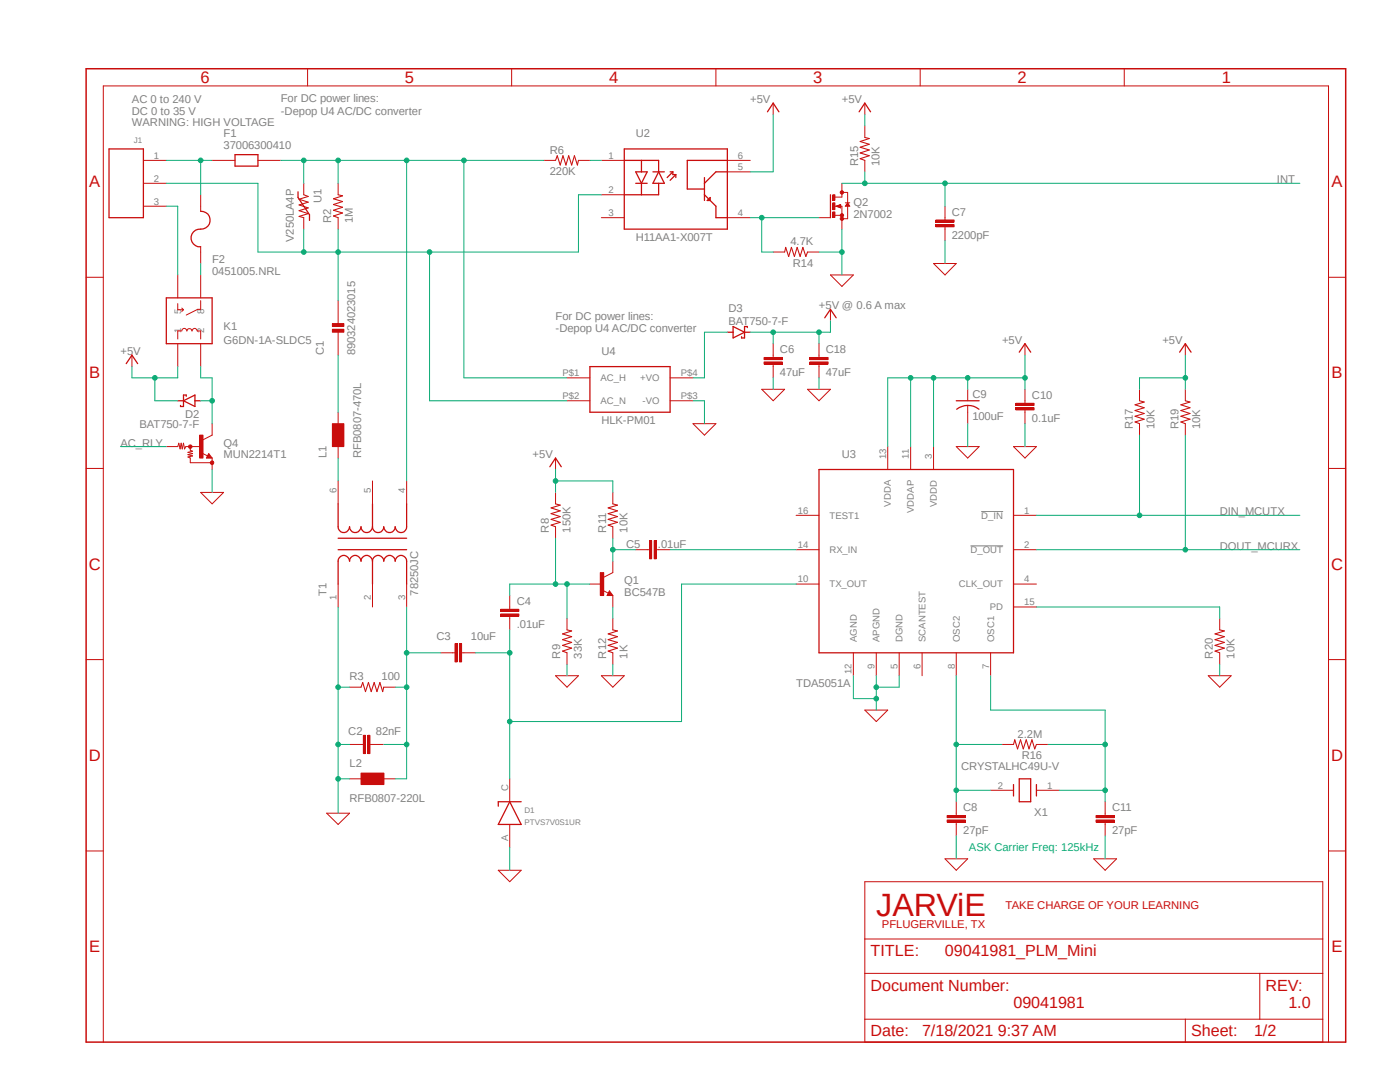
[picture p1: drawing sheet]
<svg xmlns="http://www.w3.org/2000/svg" width="279mm" height="216mm" viewBox="0 0 279 216" stroke-linecap="round" stroke-linejoin="round" font-family="sans-serif">
<path d="M16.9 13.4l252.2 195M269.1 13.4l-252.2 195" fill="none" stroke="#fff" stroke-width=".2"/>
<path d="M193.7 108.9h6.5M195.8 102.1h4.4" fill="none" stroke="#808080" stroke-width=".2"/>
<path d="M17.2 13.7h251.4v194.2h-251.4z" fill="none" stroke="#c90d0c" stroke-width=".3"/>
<g fill="none" stroke="#c90d0c" stroke-width=".2">
<path d="M61.4 13.7v3.4M102.1 13.7v3.4M142.9 13.7v3.4M183.6 13.7v3.4M224.4 13.7v3.4M17.2 55.3h3.4M265.1 55.3h3.5M204.6 68.6v2.3M204.6 77.7v2.7M236.6 68.6v2.3M17.2 93.5h3.4M67.5 96v4.5"/>
<path d="M74.3 96v4.5M81.2 96v4.5M177.2 89.1v4.6M181.7 89.1v4.6M186.3 89.1v4.6M202.7 81.4h3.7v.4h-3.7zM202.7 80.5h3.7v.4h-3.7zM204.6 81.8v2.7M265.1 93.5h3.5M67.5 116.5v4.6M74.3 116.5v4.6M81.2 116.5v4.6"/>
<path d="M101.7 118.8v2.8M158.9 102.8h4.5M158.9 109.7h4.5M158.9 116.5h4.5M202.3 102.8h4.5M202.3 109.7h4.5M202.3 116.5h4.5M17.2 131.6h3.4M88 130.3h2.8M90.8 128.4h.4v3.7h-.4zM91.7 128.4h.4v3.7h-.4zM92.2 130.3h2.7"/>
<path d="M99.9 122.5h3.6v.4h-3.6zM99.9 121.6h3.6v.4h-3.6zM101.7 122.9v2.8M170.3 130.3v4.5M174.9 130.3v4.5M179.5 130.3v4.5M184 130.3v4.5M190.8 130.3v4.5M197.7 130.3v4.5M202.3 121.1h4.5M265.1 131.6h3.5M69.8 155.4h9.1"/>
<path d="M101.7 155.4v4.6M172.6 141.7h4.6l-2.3 2.3zM190.8 160v2.7M197.7 157.7h4.6M206.8 157.7h4.6M220.6 160v2.7M17.2 169.8h3.4M101.7 164.5v4.6M172.6 175.9h91.4v32h-91.4zM189 163.6h3.7v.4h-3.7zM189 162.7h3.7v.5h-3.7zM190.8 164.1v2.7"/>
<path d="M218.7 163.6h3.7v.4h-3.7zM218.7 162.7h3.7v.5h-3.7zM220.6 164.1v2.7M265.1 169.8h3.5M172.6 194.2h91.4M172.6 187.4h91.4M251.4 194.2v9.2M20.6 207.9v-190.8h244.5v190.8M172.6 203.4h91.4M236.6 203.4v4.5"/>
</g>
<g fill="none" stroke="#c90d0c" stroke-width=".25">
<path d="M203.4 70.3l1.2-1.7 1.1 1.7M235.4 70.3l1.2-1.7 1.1 1.7M163.4 93.7h38.9v36.6h-38.9zM67.5 100.5v4.6a1.14 1.14 0 0 0 1.1 1.2 1.14 1.14 0 0 0 1.2-1.2 1.14 1.14 0 0 0 1.1 1.2 1.14 1.14 0 0 0 1.2-1.2 1.14 1.14 0 0 0 1.1 1.2 1.14 1.14 0 0 0 1.1-1.2M67.5 109.7h13.7M67.5 107.4h13.7M74.3 112a1.14 1.14 0 0 0-1.1-1.2 1.14 1.14 0 0 0-1.1 1.2 1.14 1.14 0 0 0-1.2-1.2 1.14 1.14 0 0 0-1.1 1.2 1.14 1.14 0 0 0-1.2-1.2 1.14 1.14 0 0 0-1.1 1.2v4.5M74.3 112a1.12 1.12 0 0 1 1.2-1.2 1.12 1.12 0 0 1 1.1 1.2 1.14 1.14 0 0 1 1.1-1.2 1.14 1.14 0 0 1 1.2 1.2 1.14 1.14 0 0 1 1.1-1.2 1.14 1.14 0 0 1 1.2 1.2v4.5M74.3 100.5v4.6M74.3 112v4.5M81.2 100.5v4.6a1.14 1.14 0 0 1-1.2 1.2 1.14 1.14 0 0 1-1.1-1.2 1.14 1.14 0 0 1-1.2 1.2 1.14 1.14 0 0 1-1.1-1.2 1.12 1.12 0 0 1-1.1 1.2 1.12 1.12 0 0 1-1.2-1.2M101.7 160l2.3 4.5h-4.6z"/>
<path d="M104 160h-4.6v.9M202.3 156.5v2.3M203.4 155.4h2.3v4.6h-2.3zM206.8 156.5v2.3"/>
</g>
<path d="M202.7 81.6h3.7M202.7 80.7h3.7M91 128.4v3.7M91.9 128.4v3.7M99.9 122.7h3.6M99.9 121.8h3.6M189 163.8h3.7M189 162.9h3.7M218.7 163.8h3.7M218.7 162.9h3.7" fill="none" stroke="#c90d0c" stroke-width=".42"/>
<path d="M72.1 154.3h4.5v2.2h-4.5z" fill-rule="evenodd" fill="#c90d0c"/>
<path d="M67.5 82.3v9.1M72.1 154.3h4.5v2.2h-4.5z" fill="none" stroke="#c90d0c" stroke-width=".2"/>
<path d="M66.3 84.5h2.3v4.6h-2.3z" fill-rule="evenodd" fill="#c90d0c"/>
<g fill="none" stroke="#c90d0c" stroke-width=".2">
<path d="M120 32h4.6M120 38.9h4.6M145.2 32h4.5M145.2 34.3h4.5M154.3 20.6v2.3M172.6 20.6v2.3M67.5 60v4.6M120 43.4h4.6M145.2 43.4h4.5M186.8 44.8h3.6v.5h-3.6zM186.8 43.9h3.6v.4h-3.6zM188.6 41.1v2.8"/>
<path d="M188.6 45.3v2.7M67.5 66.3v4.6M66.3 84.5h2.3v4.6h-2.3z"/>
</g>
<path d="M186.8 45h3.6M186.8 44.1h3.6" fill="none" stroke="#c90d0c" stroke-width=".42"/>
<g fill="none" stroke="#c90d0c" stroke-width=".25">
<path d="M124.6 32h6.8v2.3M124.6 29.7h20.6v16h-20.6zM126.9 36.6h2.3M126.9 34.3h2.3l-1.2 2.3zM128 32v2.3M128 36.6v2.3M130.3 34.3h2.3M131.4 36.6v2.3h-6.8M131.4 34.3l1.2 2.3h-2.3zM133.7 34.3h.6M134.3 34.3l-1.2 1.1M134.3 34.3v.5h.6"/>
<path d="M134.9 34.8l-1.2 1.2M134.9 34.8v.6M140.6 35.4v4.6M140.6 38.9l2.3 2.2v2.3h2.3M141.7 39.4v.6h-.6zM145.2 32h-8v5.7h3.4M145.2 34.3h-2.3l-2.3 2.3M153.2 22.3l1.1-1.7 1.1 1.7M171.4 22.3l1.2-1.7 1.1 1.7"/>
</g>
<path d="M66.3 65.7h2.3v.6h-2.3z" fill-rule="evenodd" fill="#c90d0c"/>
<path d="M66.3 65.7h2.3v.6h-2.3z" fill="none" stroke="#c90d0c" stroke-width=".2"/>
<path d="M66.3 64.6h2.3v.6h-2.3z" fill-rule="evenodd" fill="#c90d0c"/>
<g fill="none" stroke="#c90d0c" stroke-width=".2">
<path d="M28.6 32h4.6M28.6 36.6h4.6M60.6 36.6v2.3M67.5 36.6v2.3M108.6 32h2.3M115.4 32h2.3M168 38.4h1.2v5.2h-1.2v-2.5h-1.4M168 38.9v.4h-1.4M172.6 25.1v2.3M172.6 32v2.3M28.6 41.1h4.6M60.6 43.4v2.3"/>
<path d="M67.5 43.4v2.3M154.3 50.3h2.3M161.2 50.3h2.2M165.7 54.9h4.6l-2.3 2.2zM166.6 43h1.4M166.9 41.1l.9-.3v.7zM168.7 40.5h.9M169.2 40.5l.4 .6h-.9zM186.3 52.6h4.5l-2.2 2.3zM66.3 64.6h2.3v.6h-2.3zM193.1 77.7v2.3M227.4 77.7v2.3"/>
<path d="M236.6 77.7v2.3M138.3 84.5h4.6l-2.3 2.3zM190.8 89.1h4.6l-2.3 2.3zM193.1 80.9v3.6M202.3 89.1h4.5l-2.2 2.3zM227.4 84.5v2.3M236.6 84.5v2.3M69.8 137.1h2.3M76.6 137.1h2.3M241.1 134.8h4.6l-2.3 2.3zM243.4 123.4v2.3M243.4 130.3v2.2"/>
<path d="M69.8 148.5h2.7M72.5 146.7h.4v3.7h-.4zM73.4 146.7h.4v3.7h-.4zM73.9 148.5h2.7M200 148.5h2.3M206.8 148.5h2.3M65.2 162.3h4.6l-2.3 2.2zM99.4 173.7h4.6l-2.3 2.2zM188.6 171.4h4.5l-2.3 2.3zM218.3 171.4h4.5l-2.2 2.3z"/>
</g>
<path d="M21.8 29.7h6.8v13.7h-6.8zM59.5 38.3v1.1l2.3 3.4v1.2M165.7 38.9v4.5M167.1 41.1l.6 .3v-.5l-.5 .2M169.2 40.7l.2 .3h-.5zM190.8 80h4.6M190.9 81.7a3.6 3.6 0 0 1 4.5 0" fill="none" stroke="#c90d0c" stroke-width=".25"/>
<path d="M60.6 38.9l.9 .3-1.8 .6 1.8 .5-1.8 .6 1.8 .6-1.8 .5 1.8 .6-1.8 .6 .9 .2M67.5 38.9l.9 .2-1.9 .6 1.9 .5-1.9 .6 1.9 .6-1.9 .6 1.9 .5-1.9 .6 1 .3M110.9 32l.3-.9 .6 1.8 .6-1.8 .5 1.8 .6-1.8 .6 1.8 .5-1.8 .6 1.8 .2-.9M172.6 27.4l.9 .2-1.8 .6 1.8 .6-1.8 .6 1.8 .5-1.8 .6 1.8 .6-1.8 .6 .9 .3M156.6 50.3l.2-.9 .6 1.8 .5-1.8 .6 1.8 .6-1.8 .6 1.8 .5-1.8 .6 1.8 .4-.9M227.4 80l.9 .2-1.8 .6 1.8 .6-1.8 .5 1.8 .6-1.8 .6 1.8 .6-1.8 .5 .9 .3M236.6 80l.9 .2-1.8 .6 1.8 .6-1.8 .5 1.8 .6-1.8 .6 1.8 .6-1.8 .5 .9 .3M72.1 137.1l.3-.9 .5 1.8 .6-1.8 .6 1.8 .6-1.8 .5 1.8 .6-1.8 .6 1.8 .2-.9M243.4 125.7l.9 .2-1.8 .6 1.8 .5-1.8 .6 1.8 .6-1.8 .6 1.8 .5-1.8 .6 .9 .4M202.3 148.5l.2-.9 .6 1.8 .6-1.8 .5 1.8 .6-1.8 .6 1.8 .6-1.8 .5 1.8 .3-.9" fill="none" stroke="#c90d0c" stroke-width=".21"/>
<path d="M72.7 146.7v3.7M73.6 146.7v3.7" fill="none" stroke="#c90d0c" stroke-width=".42"/>
<circle cx="168" cy="43.6" r=".33" fill="#c90d0c"/>
<circle cx="168" cy="43.6" r=".33" fill="none" stroke="#c90d0c" stroke-width=".2"/>
<circle cx="168" cy="43" r=".33" fill="#c90d0c"/>
<circle cx="168" cy="43" r=".33" fill="none" stroke="#c90d0c" stroke-width=".2"/>
<circle cx="168" cy="38.4" r=".33" fill="#c90d0c"/>
<circle cx="168" cy="38.4" r=".33" fill="none" stroke="#c90d0c" stroke-width=".2"/>
<path d="M166.2 38.9h.4v1.1h-.4z" fill-rule="evenodd" fill="#c90d0c"/>
<path d="M166.2 38.9h.4v1.1h-.4z" fill="none" stroke="#c90d0c" stroke-width=".2"/>
<path d="M166.2 42.3h.4v1.1h-.4z" fill-rule="evenodd" fill="#c90d0c"/>
<path d="M166.2 42.3h.4v1.1h-.4z" fill="none" stroke="#c90d0c" stroke-width=".2"/>
<path d="M166.2 40.5h.4v1.3h-.4z" fill-rule="evenodd" fill="#c90d0c"/>
<path d="M42.3 32h4.6M51.5 32h4.5M168 36.6v2.3M163.4 43.4h2.3M166.2 40.5h.4v1.3h-.4zM168 43.4v2.3M120.3 117.8l1.1 .6M121.6 117.9l.7 .9h-1.1zM122.3 114.3l-1.8 .9" fill="none" stroke="#c90d0c" stroke-width=".2"/>
<path d="M46.9 30.9h4.6v2.2h-4.6zM121.6 118.4l.2 .2h-.4l.2-.4 .5 .5h-.7" fill="none" stroke="#c90d0c" stroke-width=".25"/>
<path d="M119.8 114.3h.7v4.5h-.7z" fill-rule="evenodd" fill="#c90d0c"/>
<g fill="none" stroke="#c90d0c" stroke-width=".2">
<path d="M35.5 54.9v4.5M40 54.9v4.5M40 60v1.7h-.5l-2.3 1.2M26.3 70.9v2.3M35.5 60.6v1.2h1.1M35.5 68.6v4.6M36.2 66h-.7v1.6M36.3 66a.51 .51 0 0 1 .5-.5 .51 .51 0 0 1 .5 .5 .51 .51 0 0 1 .5-.4 .51 .51 0 0 1 .5 .4 .53 .53 0 0 1 .5-.5 .53 .53 0 0 1 .6 .5h.6v1.6M36.3 61.5l.3 .3M36.6 61.8l-.3 .3M40 68.6v4.6M113.2 75.4h4.5"/>
<path d="M113.2 80h4.5M133.7 75.4h4.6M133.7 80h4.6M152 77.7h4.6l-2.3 2.3zM152.5 72.2h3.6v.4h-3.6zM152.5 71.3h3.6v.5h-3.6zM154.3 68.6v2.7M154.3 72.7v2.7M161.2 77.7h4.5l-2.3 2.3zM161.6 72.2h3.7v.4h-3.7zM161.6 71.3h3.7v.5h-3.7zM163.4 68.6v2.7"/>
<path d="M163.4 72.7v2.7M165.7 61.7v2.3M35.5 89.1l.2-.7 .2 1.2 .3-1.2 .2 1.2 .2-1.2 .2 1.2 .3-.5h2.7M38 89.1v.7l.4 .2-.9 .3 .9 .2-.9 .2 .9 .3-.9 .2 .5 .2v.9h4.3M40 98.3h4.6l-2.3 2.2zM40.3 90.4l1.1 .6M41.7 90.5l.6 .9h-1.1zM42.3 86.8l-1.8 1M110.9 91.4v2.3M110.9 98.3v2.2M122.3 98.3v2.2M110.9 105.1v2.3"/>
<path d="M117.7 116.5h2.3M119.8 114.3h.7v4.5h-.7zM122.3 105.1v2.3M122.3 112v2.3M122.3 118.8v2.3M126.9 109.7h2.7M129.6 107.9h.4v3.6h-.4zM130.6 107.9h.4v3.6h-.4zM131 109.7h2.7M110.9 134.8h4.5l-2.2 2.3zM113.2 123.4v2.3M113.2 130.3v2.2"/>
<path d="M120 134.8h4.6l-2.3 2.3zM122.3 123.4v2.3M122.3 130.3v2.2"/>
</g>
<path d="M110.9 100.5l.9 .3-1.8 .5 1.8 .6-1.8 .6 1.8 .6-1.8 .5 1.8 .6-1.8 .6 .9 .3M122.3 100.5l.9 .3-1.8 .5 1.8 .6-1.8 .6 1.8 .6-1.8 .5 1.8 .6-1.8 .6 .9 .3M113.2 125.7l.9 .2-1.8 .6 1.8 .5-1.8 .6 1.8 .6-1.8 .6 1.8 .5-1.8 .6 .9 .4M122.3 125.7l.9 .2-1.8 .6 1.8 .5-1.8 .6 1.8 .6-1.8 .6 1.8 .5-1.8 .6 .9 .4" fill="none" stroke="#c90d0c" stroke-width=".21"/>
<path d="M152.5 72.4h3.6M152.5 71.5h3.6M161.6 72.4h3.7M161.6 71.5h3.7M129.8 107.9v3.6M130.8 107.9v3.6" fill="none" stroke="#c90d0c" stroke-width=".42"/>
<path d="M33.2 59.4h9.1v9.2h-9.1zM25.2 72.6l1.1-1.7 1.2 1.7M35.5 80h1.1M36.6 80l2.3-1.2v2.3zM37.2 79.1v-.3h-.6v2.3h-.6v-.2M38.9 80h1.1M117.7 73.2h16v9.1h-16zM164.6 63.4l1.1-1.7 1.2 1.7M41.7 91v.2h-.3l.3-.5 .4 .6h-.7M109.7 93.1l1.2-1.7 1.1 1.7" fill="none" stroke="#c90d0c" stroke-width=".25"/>
<path d="M37.7 88.9h.5l.2 .2-.2 .3-.2 .1-.3-.1-.1-.3h.5v.1l-.5-.1z" fill-rule="evenodd" fill="#c90d0c"/>
<path d="M37.7 88.9h.5l.2 .2-.2 .3-.2 .1-.3-.1-.1-.3h.5v.1l-.5-.1z" fill="none" stroke="#c90d0c" stroke-width=".2"/>
<path d="M42.1 92.1l.2-.2 .3 .2v.5l-.3 .1-.2-.1-.1-.3h.4h-.4z" fill-rule="evenodd" fill="#c90d0c"/>
<path d="M42.1 92.1l.2-.2 .3 .2v.5l-.3 .1-.2-.1-.1-.3h.4h-.4z" fill="none" stroke="#c90d0c" stroke-width=".2"/>
<path d="M39.8 86.8h.7v4.6h-.7z" fill-rule="evenodd" fill="#c90d0c"/>
<path d="M40 38.9v3.3M40 49.2v3.4M33.2 89.1h2.3M39.8 86.8h.7v4.6h-.7zM42.3 84.5v2.3M42.3 91.4v2.3" fill="none" stroke="#c90d0c" stroke-width=".2"/>
<path d="M40 42.2a1.78 1.78 0 0 1 1.9 1.7 1.78 1.78 0 0 1-1.9 1.8 1.76 1.76 0 0 0-1.9 1.8 1.76 1.76 0 0 0 1.9 1.7M145.2 66.3h1.1M146.3 65.2l2.3 1.1-2.3 1.1zM148.6 66.3h1.1M149.1 65.4v-.2h-.5v2.2h-.6v-.2" fill="none" stroke="#c90d0c" stroke-width=".25"/>
<path d="M190.8 134.8v25.2M190.8 148.5h9.2" fill="none" stroke="#0dab76" stroke-width=".2"/>
<circle cx="190.8" cy="148.5" r=".46" fill="#0dab76"/>
<g fill="none" stroke="#0dab76" stroke-width=".2">
<path d="M190.8 157.7h6.9"/>
<circle cx="190.8" cy="148.5" r=".46"/>
</g>
<circle cx="190.8" cy="157.7" r=".46" fill="#0dab76"/>
<g fill="none" stroke="#0dab76" stroke-width=".2">
<path d="M170.3 134.8v4.6h4.6v-2.3"/>
<circle cx="190.8" cy="157.7" r=".46"/>
</g>
<circle cx="174.9" cy="139.4" r=".46" fill="#0dab76"/>
<g fill="none" stroke="#0dab76" stroke-width=".2">
<path d="M174.9 134.8v2.3h4.6v-2.3M174.9 139.4v2.3"/>
<circle cx="174.9" cy="139.4" r=".46"/>
</g>
<circle cx="174.9" cy="137.1" r=".46" fill="#0dab76"/>
<g fill="none" stroke="#0dab76" stroke-width=".2">
<path d="M67.5 121.1v27.4h2.3M67.5 137.1h2.3M101.7 169.1v4.6"/>
<circle cx="174.9" cy="137.1" r=".46"/>
</g>
<circle cx="67.5" cy="137.1" r=".46" fill="#0dab76"/>
<g fill="none" stroke="#0dab76" stroke-width=".2">
<path d="M67.5 148.5v6.9h2.3"/>
<circle cx="67.5" cy="137.1" r=".46"/>
</g>
<circle cx="67.5" cy="148.5" r=".46" fill="#0dab76"/>
<g fill="none" stroke="#0dab76" stroke-width=".2">
<path d="M67.5 155.4v6.9"/>
<circle cx="67.5" cy="148.5" r=".46"/>
</g>
<circle cx="67.5" cy="155.4" r=".46" fill="#0dab76"/>
<g fill="none" stroke="#0dab76" stroke-width=".2">
<path d="M163.4 50.3h4.6M168 45.7v9.2M193.1 84.5v4.6M204.6 84.5v4.6M243.4 132.5v2.3M190.8 166.8v4.6M220.6 166.8v4.6"/>
<circle cx="67.5" cy="155.4" r=".46"/>
</g>
<circle cx="168" cy="50.3" r=".46" fill="#0dab76"/>
<g fill="none" stroke="#0dab76" stroke-width=".2">
<path d="M188.6 48v4.6M138.3 80h2.3v4.5M154.3 75.4v2.3M163.4 75.4v2.3M42.3 93.7v4.6M113.2 132.5v2.3M122.3 132.5v2.3M197.7 134.8v6.9h22.9v18.3M209.1 148.5h11.5"/>
<circle cx="168" cy="50.3" r=".46"/>
</g>
<circle cx="220.6" cy="148.5" r=".46" fill="#0dab76"/>
<g fill="none" stroke="#0dab76" stroke-width=".2">
<path d="M211.4 157.7h9.2"/>
<circle cx="220.6" cy="148.5" r=".46"/>
</g>
<circle cx="220.6" cy="157.7" r=".46" fill="#0dab76"/>
<g fill="none" stroke="#0dab76" stroke-width=".2">
<path d="M236.6 86.8v22.9M206.8 109.7h52.6"/>
<circle cx="220.6" cy="157.7" r=".46"/>
</g>
<circle cx="236.6" cy="109.7" r=".46" fill="#0dab76"/>
<g fill="none" stroke="#0dab76" stroke-width=".2">
<path d="M78.9 137.1h2.3M81.2 121.1v27.4h-4.6"/>
<circle cx="236.6" cy="109.7" r=".46"/>
</g>
<circle cx="81.2" cy="137.1" r=".46" fill="#0dab76"/>
<g fill="none" stroke="#0dab76" stroke-width=".2">
<path d="M81.2 130.3h6.8"/>
<circle cx="81.2" cy="137.1" r=".46"/>
</g>
<circle cx="81.2" cy="130.3" r=".46" fill="#0dab76"/>
<g fill="none" stroke="#0dab76" stroke-width=".2">
<path d="M81.2 148.5v6.9h-2.3"/>
<circle cx="81.2" cy="130.3" r=".46"/>
</g>
<circle cx="81.2" cy="148.5" r=".46" fill="#0dab76"/>
<g fill="none" stroke="#0dab76" stroke-width=".2">
<path d="M149.7 43.4h13.7M152 43.4v6.9h2.3M67.5 91.4v4.6"/>
<circle cx="81.2" cy="148.5" r=".46"/>
</g>
<circle cx="152" cy="43.4" r=".46" fill="#0dab76"/>
<g fill="none" stroke="#0dab76" stroke-width=".2">
<path d="M117.7 32h2.3M168 36.6h91.4M172.6 34.3v2.3M67.5 70.9v11.4"/>
<circle cx="152" cy="43.4" r=".46"/>
</g>
<circle cx="172.6" cy="36.6" r=".46" fill="#0dab76"/>
<g fill="none" stroke="#0dab76" stroke-width=".2">
<path d="M188.6 36.6v4.5"/>
<circle cx="172.6" cy="36.6" r=".46"/>
</g>
<circle cx="188.6" cy="36.6" r=".46" fill="#0dab76"/>
<g fill="none" stroke="#0dab76" stroke-width=".2">
<path d="M236.6 70.9v6.8M236.6 75.4h-9.2v2.3M206.8 121.1h36.6v2.3"/>
<circle cx="188.6" cy="36.6" r=".46"/>
</g>
<circle cx="236.6" cy="75.4" r=".46" fill="#0dab76"/>
<g fill="none" stroke="#0dab76" stroke-width=".2">
<path d="M154.3 22.9v11.4h-4.6M172.6 22.9v2.2M181.7 75.4v13.7M193.1 77.7v-2.3h-15.9v13.7M204.6 70.9v6.8"/>
<circle cx="236.6" cy="75.4" r=".46"/>
</g>
<circle cx="181.7" cy="75.4" r=".46" fill="#0dab76"/>
<g fill="none" stroke="#0dab76" stroke-width=".2">
<path d="M186.3 75.4v13.7"/>
<circle cx="181.7" cy="75.4" r=".46"/>
</g>
<circle cx="186.3" cy="75.4" r=".46" fill="#0dab76"/>
<g fill="none" stroke="#0dab76" stroke-width=".2">
<path d="M193.1 75.4h11.5"/>
<circle cx="186.3" cy="75.4" r=".46"/>
</g>
<circle cx="204.6" cy="75.4" r=".46" fill="#0dab76"/>
<circle cx="204.6" cy="75.4" r=".46" fill="none" stroke="#0dab76" stroke-width=".2"/>
<circle cx="193.1" cy="75.4" r=".46" fill="#0dab76"/>
<g fill="none" stroke="#0dab76" stroke-width=".2">
<path d="M110.9 96h11.4v2.3M110.9 93.7v4.6"/>
<circle cx="193.1" cy="75.4" r=".46"/>
</g>
<circle cx="110.9" cy="96" r=".46" fill="#0dab76"/>
<g fill="none" stroke="#0dab76" stroke-width=".2">
<path d="M163.4 66.3v2.3M165.7 64v2.3h-11.4v2.3"/>
<circle cx="110.9" cy="96" r=".46"/>
</g>
<circle cx="163.4" cy="66.3" r=".46" fill="#0dab76"/>
<g fill="none" stroke="#0dab76" stroke-width=".2">
<path d="M149.7 66.3h4.6"/>
<circle cx="163.4" cy="66.3" r=".46"/>
</g>
<circle cx="154.3" cy="66.3" r=".46" fill="#0dab76"/>
<g fill="none" stroke="#0dab76" stroke-width=".2">
<path d="M30.9 75.4v4.6h4.6M35.5 73.2v2.2h-9.2"/>
<circle cx="154.3" cy="66.3" r=".46"/>
</g>
<circle cx="30.9" cy="75.4" r=".46" fill="#0dab76"/>
<g fill="none" stroke="#0dab76" stroke-width=".2">
<path d="M26.3 73.2v2.2M227.4 86.8v16M206.8 102.8h52.6"/>
<circle cx="30.9" cy="75.4" r=".46"/>
</g>
<circle cx="227.4" cy="102.8" r=".46" fill="#0dab76"/>
<g fill="none" stroke="#0dab76" stroke-width=".2">
<path d="M33.2 32h9.1M40 32v6.9"/>
<circle cx="227.4" cy="102.8" r=".46"/>
</g>
<circle cx="40" cy="32" r=".46" fill="#0dab76"/>
<g fill="none" stroke="#0dab76" stroke-width=".2">
<path d="M158.9 116.5h-22.9v27.5M101.7 125.7v4.6h-6.8M101.7 144v11.4"/>
<circle cx="40" cy="32" r=".46"/>
</g>
<circle cx="101.7" cy="130.3" r=".46" fill="#0dab76"/>
<g fill="none" stroke="#0dab76" stroke-width=".2">
<path d="M101.7 130.3v13.7h34.3"/>
<circle cx="101.7" cy="130.3" r=".46"/>
</g>
<circle cx="101.7" cy="144" r=".46" fill="#0dab76"/>
<g fill="none" stroke="#0dab76" stroke-width=".2">
<path d="M113.2 116.5v6.9M117.7 116.5h-16v2.3"/>
<circle cx="101.7" cy="144" r=".46"/>
</g>
<circle cx="113.2" cy="116.5" r=".46" fill="#0dab76"/>
<g fill="none" stroke="#0dab76" stroke-width=".2">
<path d="M110.9 107.4v9.1"/>
<circle cx="113.2" cy="116.5" r=".46"/>
</g>
<circle cx="110.9" cy="116.5" r=".46" fill="#0dab76"/>
<g fill="none" stroke="#0dab76" stroke-width=".2">
<path d="M122.3 107.4v4.6M122.3 109.7h4.6M122.3 121.1v2.3"/>
<circle cx="110.9" cy="116.5" r=".46"/>
</g>
<circle cx="122.3" cy="109.7" r=".46" fill="#0dab76"/>
<g fill="none" stroke="#0dab76" stroke-width=".2">
<path d="M120 38.9h-4.6v11.4h-47.9M33.2 41.1h2.3v13.8M67.5 45.7v14.3M85.7 80h27.5M133.7 109.7h25.2"/>
<circle cx="122.3" cy="109.7" r=".46"/>
</g>
<circle cx="67.5" cy="50.3" r=".46" fill="#0dab76"/>
<g fill="none" stroke="#0dab76" stroke-width=".2">
<path d="M33.2 36.6h18.3v13.7h16M60.6 45.7v4.6"/>
<circle cx="67.5" cy="50.3" r=".46"/>
</g>
<circle cx="60.6" cy="50.3" r=".46" fill="#0dab76"/>
<g fill="none" stroke="#0dab76" stroke-width=".2">
<path d="M85.7 50.3v29.7"/>
<circle cx="60.6" cy="50.3" r=".46"/>
</g>
<circle cx="85.7" cy="50.3" r=".46" fill="#0dab76"/>
<g fill="none" stroke="#0dab76" stroke-width=".2">
<path d="M60.6 32h20.6v64M67.5 32v4.6M92.6 75.4h20.6"/>
<circle cx="85.7" cy="50.3" r=".46"/>
</g>
<circle cx="67.5" cy="32" r=".46" fill="#0dab76"/>
<circle cx="67.5" cy="32" r=".46" fill="none" stroke="#0dab76" stroke-width=".2"/>
<circle cx="81.2" cy="32" r=".46" fill="#0dab76"/>
<g fill="none" stroke="#0dab76" stroke-width=".2">
<path d="M56 32h4.6v4.6M81.2 32h27.4"/>
<circle cx="81.2" cy="32" r=".46"/>
</g>
<circle cx="60.6" cy="32" r=".46" fill="#0dab76"/>
<g fill="none" stroke="#0dab76" stroke-width=".2">
<path d="M92.6 32v43.4"/>
<circle cx="60.6" cy="32" r=".46"/>
</g>
<circle cx="92.6" cy="32" r=".46" fill="#0dab76"/>
<g fill="none" stroke="#0dab76" stroke-width=".2">
<path d="M40 80h2.3M40 73.2v2.2h2.3v9.1"/>
<circle cx="92.6" cy="32" r=".46"/>
</g>
<circle cx="42.3" cy="80" r=".46" fill="#0dab76"/>
<g fill="none" stroke="#0dab76" stroke-width=".2">
<path d="M40 52.6v2.3M145.2 66.3h-4.6v9.1h-2.3M24 89.1h9.2"/>
<circle cx="42.3" cy="80" r=".46"/>
</g>
<text font-size="6.4" fill="#c90d0c" x="174.9" y="182.8">JARViE</text>
<g font-size="3.3" fill="#c90d0c">
<text x="40" y="16.6">6</text>
<text x="80.8" y="16.6">5</text>
<text x="121.6" y="16.6">4</text>
<text x="162.3" y="16.6">3</text>
<text x="203.1" y="16.6">2</text>
<text x="243.8" y="16.6">1</text>
<text x="17.8" y="37.4">A</text>
<text x="265.7" y="37.4">A</text>
<text x="17.8" y="75.5">B</text>
<text x="265.7" y="75.5">B</text>
<text x="17.7" y="113.7">C</text>
<text x="265.6" y="113.7">C</text>
<text x="17.7" y="151.8">D</text>
<text x="265.6" y="151.8">D</text>
<text x="17.8" y="190">E</text>
<text x="265.7" y="190">E</text>
</g>
<g font-size="3.2" fill="#c90d0c">
<text x="173.7" y="190.8">TITLE:</text>
<text x="188.6" y="190.8">09041981_PLM_Mini</text>
<text x="173.7" y="197.7">Document Number:</text>
<text x="252.6" y="197.7">REV:</text>
<text x="202.3" y="201.1">09041981</text>
<text x="257.1" y="201.1">1.0</text>
<text x="173.7" y="206.8">Date:</text>
<text x="184" y="206.8">7/18/2021 9:37 AM</text>
<text x="237.7" y="206.8">Sheet:</text>
<text x="250.3" y="206.8">1/2</text>
</g>
<g font-size="2.2" fill="#808080">
<text x="26.3" y="20.6">AC 0 to 240 V</text>
<text x="26.3" y="22.9">DC 0 to 35 V</text>
<text x="56" y="20.4">For DC power lines:</text>
<text x="56" y="22.9">-Depop U4 AC/DC converter</text>
<text x="149.7" y="20.6">+5V</text>
<text x="168" y="20.6">+5V</text>
<text x="26.3" y="25.1">WARNING: HIGH VOLTAGE</text>
<text x="44.6" y="29.7">37006300410</text>
<text x="44.6" y="27.4">F1</text>
<text x="126.9" y="27.4">U2</text>
<text x="109.7" y="35">220K</text>
<text x="109.7" y="30.6">R6</text>
<text x="171.2" y="33.1" transform="rotate(-90 171.2 33.1)">R15</text>
<text x="175.6" y="33.1" transform="rotate(-90 175.6 33.1)">10K</text>
<text x="64.1" y="40.6" transform="rotate(-90 64.1 40.6)">U1</text>
<text x="170.3" y="41.1">Q2</text>
<text x="254.8" y="36.6">INT</text>
<text x="66.1" y="44.6" transform="rotate(-90 66.1 44.6)">R2</text>
<text x="70.4" y="44.6" transform="rotate(-90 70.4 44.6)">1M</text>
<text x="170.3" y="43.4">2N7002</text>
<text x="189.9" y="47.7">2200pF</text>
<text x="189.9" y="43.1">C7</text>
<text x="42.3" y="52.6">F2</text>
<text x="58.7" y="48.3" transform="rotate(-90 58.7 48.3)">V250LA4P</text>
<text x="126.9" y="48">H11AA1-X007T</text>
<text x="157.7" y="48.9">4.7K</text>
<text x="158.2" y="53.3">R14</text>
<text x="42.3" y="54.9">0451005.NRL</text>
<text x="44.6" y="65.8">K1</text>
<text x="110.9" y="63.9">For DC power lines:</text>
<text x="145.4" y="64.8">BAT750-7-F</text>
<text x="145.4" y="62.3">D3</text>
<text x="163.4" y="61.7">+5V @ 0.6 A max</text>
<text x="24" y="70.9">+5V</text>
<text x="44.6" y="68.6">G6DN-1A-SLDC5</text>
<text x="64.6" y="70.9" transform="rotate(-90 64.6 70.9)">C1</text>
<text x="70.9" y="70.9" transform="rotate(-90 70.9 70.9)">890324023015</text>
<text x="110.9" y="66.3">-Depop U4 AC/DC converter</text>
<text x="120" y="70.9">U4</text>
<text x="155.7" y="70.5">C6</text>
<text x="164.8" y="70.5">C18</text>
<text x="200" y="68.6">+5V</text>
<text x="232" y="68.6">+5V</text>
<text x="155.7" y="75.1">47uF</text>
<text x="164.8" y="75.1">47uF</text>
<text x="37" y="83.3">D2</text>
<text x="194.1" y="83.8">100uF</text>
<text x="194.1" y="79.4">C9</text>
<text x="206" y="79.6">C10</text>
<text x="24" y="89.1">AC_RLY</text>
<text x="27.8" y="85.4">BAT750-7-F</text>
<text x="44.6" y="89.1">Q4</text>
<text x="120" y="84.5">HLK-PM01</text>
<text x="206" y="84.2">0.1uF</text>
<text x="226.1" y="85.7" transform="rotate(-90 226.1 85.7)">R17</text>
<text x="230.4" y="85.7" transform="rotate(-90 230.4 85.7)">10K</text>
<text x="235.2" y="85.7" transform="rotate(-90 235.2 85.7)">R19</text>
<text x="239.5" y="85.7" transform="rotate(-90 239.5 85.7)">10K</text>
<text x="44.6" y="91.4">MUN2214T1</text>
<text x="65.2" y="91.4" transform="rotate(-90 65.2 91.4)">L1</text>
<text x="72.1" y="91.4" transform="rotate(-90 72.1 91.4)">RFB0807-470L</text>
<text x="106.3" y="91.4">+5V</text>
<text x="168" y="91.4">U3</text>
<text x="109.5" y="106.3" transform="rotate(-90 109.5 106.3)">R8</text>
<text x="113.8" y="106.3" transform="rotate(-90 113.8 106.3)">150K</text>
<text x="120.9" y="106.3" transform="rotate(-90 120.9 106.3)">R11</text>
<text x="125.3" y="106.3" transform="rotate(-90 125.3 106.3)">10K</text>
<text x="243.4" y="102.8">DIN_MCUTX</text>
<text x="125" y="109.3">C5</text>
<text x="131.3" y="109.3">.01uF</text>
<text x="243.4" y="109.7">DOUT_MCURX</text>
<text x="65.2" y="118.8" transform="rotate(-90 65.2 118.8)">T1</text>
<text x="83.4" y="118.8" transform="rotate(-90 83.4 118.8)">78250JC</text>
<text x="124.6" y="118.8">BC547B</text>
<text x="124.6" y="116.5">Q1</text>
<text x="103.1" y="125.3">.01uF</text>
<text x="103.1" y="120.8">C4</text>
<text x="87.1" y="127.6">C3</text>
<text x="94" y="127.6">10uF</text>
<text x="111.8" y="131.4" transform="rotate(-90 111.8 131.4)">R9</text>
<text x="116.1" y="131.4" transform="rotate(-90 116.1 131.4)">33K</text>
<text x="120.9" y="131.4" transform="rotate(-90 120.9 131.4)">R12</text>
<text x="125.3" y="131.4" transform="rotate(-90 125.3 131.4)">1K</text>
<text x="242.1" y="131.4" transform="rotate(-90 242.1 131.4)">R20</text>
<text x="246.4" y="131.4" transform="rotate(-90 246.4 131.4)">10K</text>
<text x="69.8" y="135.8">R3</text>
<text x="76.2" y="135.7">100</text>
<text x="158.9" y="137.1">TDA5051A</text>
<text x="69.5" y="146.7">C2</text>
<text x="75" y="146.6">82nF</text>
<text x="203.1" y="147.2">2.2M</text>
<text x="69.8" y="153.1">L2</text>
<text x="191.8" y="153.6">CRYSTALHC49U-V</text>
<text x="203.9" y="151.5">R16</text>
<text x="69.8" y="160">RFB0807-220L</text>
<text x="192.2" y="161.9">C8</text>
<text x="222" y="161.9">C11</text>
<text x="192.2" y="166.5">27pF</text>
<text x="206.4" y="162.7">X1</text>
<text x="222" y="166.5">27pF</text>
</g>
<text font-size="2.2" fill="#0dab76" x="193.4" y="169.8">ASK Carrier Freq: 125kHz</text>
<g font-size="2.2" fill="#c90d0c">
<text x="176" y="185.1">PFLUGERVILLE, TX</text>
<text x="200.7" y="181.4">TAKE CHARGE OF YOUR LEARNING</text>
</g>
<g font-size="1.9" fill="#808080">
<text x="30.7" y="31.7">1</text>
<text x="121.4" y="31.7">1</text>
<text x="147.3" y="34">5</text>
<text x="147.3" y="31.7">6</text>
<text x="30.7" y="36.2">2</text>
<text x="30.7" y="40.8">3</text>
<text x="121.4" y="38.5">2</text>
<text x="121.4" y="43.1">3</text>
<text x="147.3" y="43.1">4</text>
<text x="36.2" y="62.6" transform="rotate(-90 36.2 62.6)">5</text>
<text x="40.7" y="62.6" transform="rotate(-90 40.7 62.6)">8</text>
<text x="36.2" y="66.5" transform="rotate(-90 36.2 66.5)">1</text>
<text x="40.7" y="66.5" transform="rotate(-90 40.7 66.5)">2</text>
<text x="112.3" y="75.1">P$1</text>
<text x="119.8" y="76.1">AC_H</text>
<text x="127.8" y="76.1">+VO</text>
<text x="135.8" y="75.1">P$4</text>
<text x="112.3" y="79.7">P$2</text>
<text x="119.8" y="80.7">AC_N</text>
<text x="128.2" y="80.6">-VO</text>
<text x="135.8" y="79.7">P$3</text>
<text x="176.8" y="91.6" transform="rotate(-90 176.8 91.6)">13</text>
<text x="181.4" y="91.6" transform="rotate(-90 181.4 91.6)">11</text>
<text x="186" y="91.6" transform="rotate(-90 186 91.6)">3</text>
<text x="67.1" y="98.5" transform="rotate(-90 67.1 98.5)">6</text>
<text x="74" y="98.5" transform="rotate(-90 74 98.5)">5</text>
<text x="80.9" y="98.5" transform="rotate(-90 80.9 98.5)">4</text>
<text x="177.8" y="101.1" transform="rotate(-90 177.8 101.1)">VDDA</text>
<text x="186.9" y="101.3" transform="rotate(-90 186.9 101.3)">VDDD</text>
<text x="159.2" y="102.5">16</text>
<text x="165.5" y="103.5">TEST1</text>
<text x="182.4" y="102.4" transform="rotate(-90 182.4 102.4)">VDDAP</text>
<text x="195.8" y="103.5">D_IN</text>
<text x="204.4" y="102.5">1</text>
<text x="159.2" y="109.4">14</text>
<text x="165.5" y="110.4">RX_IN</text>
<text x="193.7" y="110.4">D_OUT</text>
<text x="204.4" y="109.4">2</text>
<text x="67.1" y="119.7" transform="rotate(-90 67.1 119.7)">1</text>
<text x="74" y="119.7" transform="rotate(-90 74 119.7)">2</text>
<text x="80.9" y="119.7" transform="rotate(-90 80.9 119.7)">3</text>
<text x="159.2" y="116.2">10</text>
<text x="165.5" y="117.2">TX_OUT</text>
<text x="191.3" y="117.2">CLK_OUT</text>
<text x="204.4" y="116.2">4</text>
<text x="197.5" y="121.8">PD</text>
<text x="204.4" y="120.8">15</text>
<text x="171" y="128.1" transform="rotate(-90 171 128.1)">AGND</text>
<text x="175.6" y="128.1" transform="rotate(-90 175.6 128.1)">APGND</text>
<text x="180.1" y="128.1" transform="rotate(-90 180.1 128.1)">DGND</text>
<text x="184.7" y="128.1" transform="rotate(-90 184.7 128.1)">SCANTEST</text>
<text x="191.6" y="128.1" transform="rotate(-90 191.6 128.1)">OSC2</text>
<text x="198.4" y="128.1" transform="rotate(-90 198.4 128.1)">OSC1</text>
<text x="170" y="134.5" transform="rotate(-90 170 134.5)">12</text>
<text x="174.5" y="133.4" transform="rotate(-90 174.5 133.4)">9</text>
<text x="179.1" y="133.4" transform="rotate(-90 179.1 133.4)">5</text>
<text x="183.7" y="133.4" transform="rotate(-90 183.7 133.4)">6</text>
<text x="190.5" y="133.4" transform="rotate(-90 190.5 133.4)">8</text>
<text x="197.4" y="133.4" transform="rotate(-90 197.4 133.4)">7</text>
<text x="101.4" y="157.9" transform="rotate(-90 101.4 157.9)">C</text>
<text x="199.1" y="157.4">2</text>
<text x="209" y="157.4">1</text>
<text x="101.4" y="167.9" transform="rotate(-90 101.4 167.9)">A</text>
</g>
<g font-size="1.6" fill="#808080">
<text x="26.7" y="28.6">J1</text>
<text x="104.7" y="164.5">PTVS7V0S1UR</text>
<text x="104.7" y="162.3">D1</text>
</g>
</svg>
